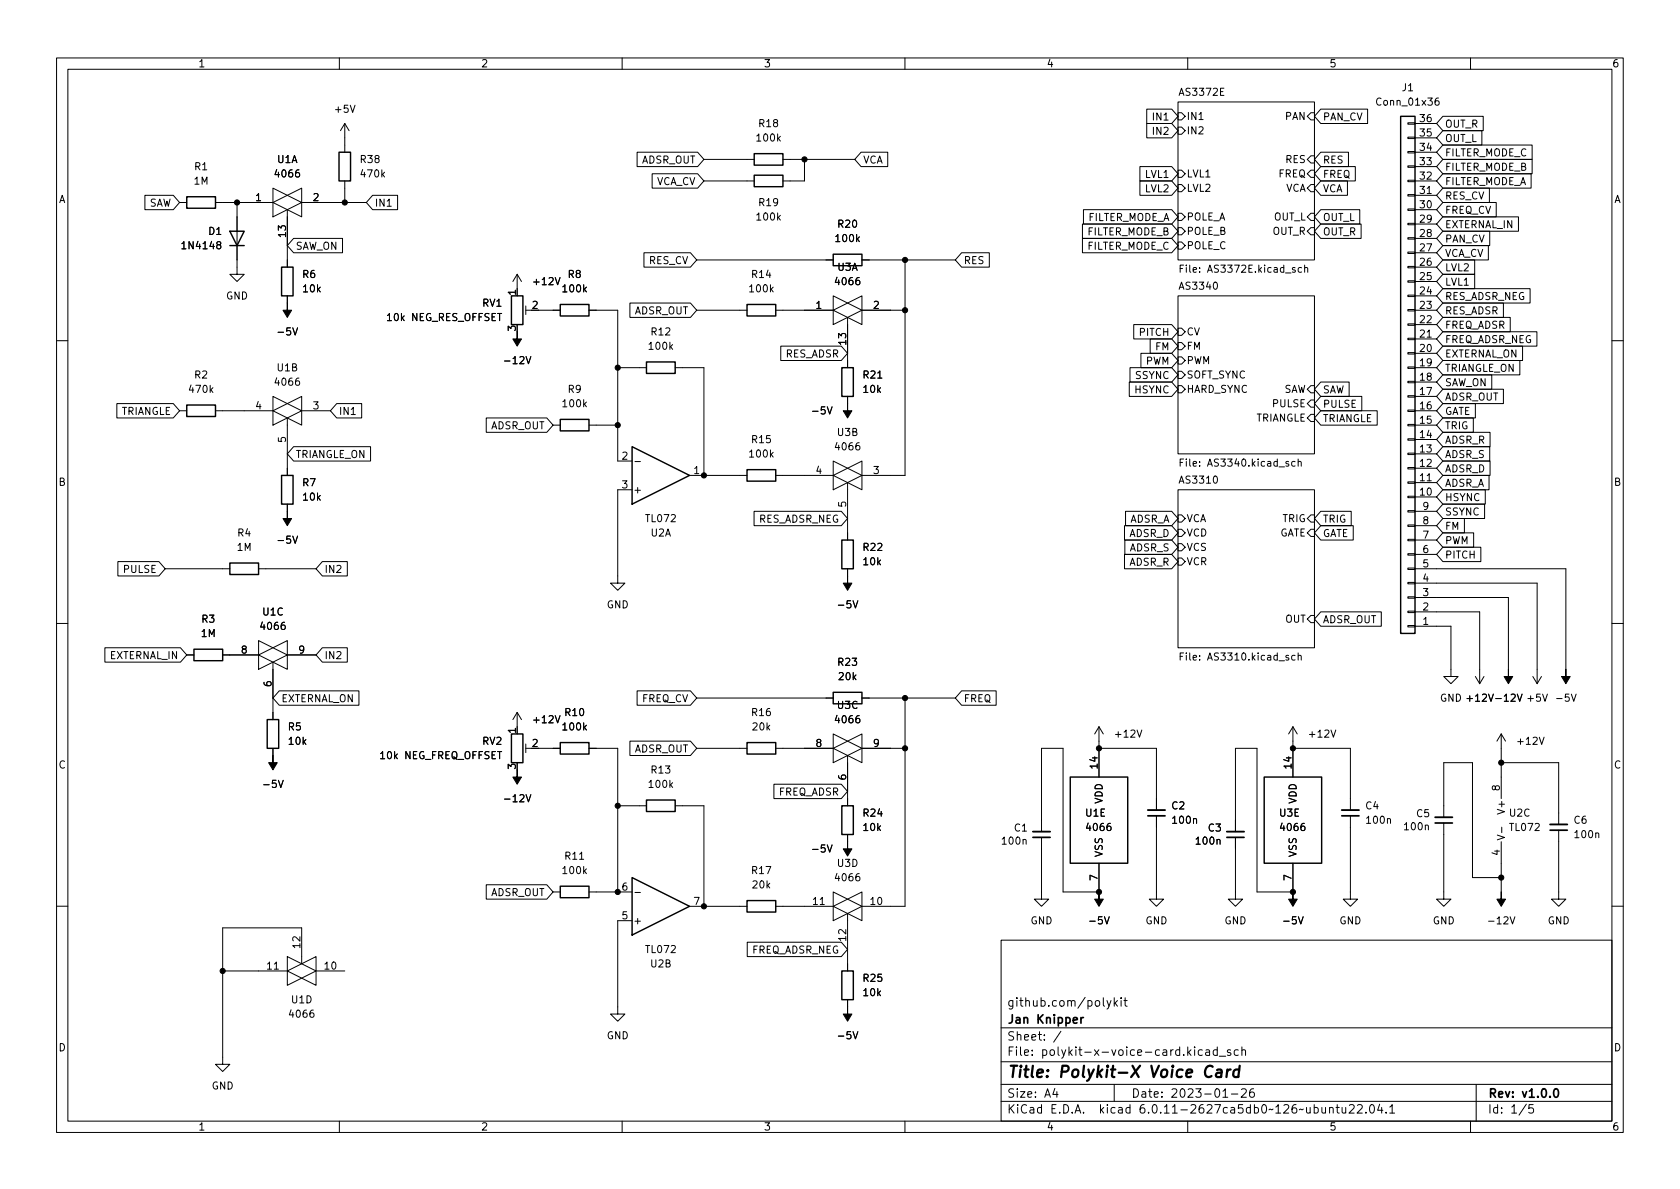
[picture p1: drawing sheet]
<svg xmlns="http://www.w3.org/2000/svg" width="297mm" height="210mm" viewBox="0 0 297 210" stroke-linecap="round" stroke-linejoin="round" font-family="sans-serif">
<g fill="none" stroke="#000" stroke-width=".18">
<path d="M10 10.2h277v190.1h-277zM12 12.2h273v186.1h-273zM60 10.2v2M61.9 18.6l.5 1.3 .4-1.3M110 10.2v2M160 10.2v2M202.8 19.3h4.4l1.1 1.3-1.1 1.2h-4.4zM208.3 18h24.1v28h-24.1zM208.3 19.9h.6l.6 .7-.6 .6h-.6zM210 10.2v2M216.4 15.6h-.6v1.3h.6M231.8 19.9h.6v1.3h-.6l-.7-.6z"/>
<path d="M233.5 19.3h8.3v2.5h-8.3l-1.1-1.2zM254.3 17.3l-.3 .1a.85 .85 0 0 0 0 1.2l.4-.1 .1-.4-.3-.3-.4 .1-.1 .2M260 10.2v2M25.6 34.5h5l1.1 1.3-1.1 1.3h-5zM31.7 35.8h1.3M38.1 35.8h10.2M41.9 35.8v12.7h1.3l-1.3 1.3-1.3-1.3h1.3M48.3 35.8l5-2.5v5zM48.3 33.3l5 2.5-5 2.5zM50.8 37.1v10.1M52.9 30l-.4 .1a.85 .85 0 0 0 0 1.2l.4-.1 .1-.4-.3-.3-.3 .1-.1 .2M53.3 35.8h11.5"/>
<path d="M61 21.8v5.1M61 32v3.8M61 21.8l-.8 1.3M61 21.8l.7 1.3M65.9 34.5h4.4v2.6h-4.4l-1.1-1.3zM67.6 30.8l.4 .5M68 30.5l-.5 .4M112.6 26.9h10.7l1.2 1.3-1.2 1.3h-10.7zM115.3 30.7h8l1.2 1.3-1.2 1.3h-8zM124.5 32h8.8M124.5 28.2h8.8M137.6 38.4l.4 .5"/>
<path d="M137.6 24.5l.4 .5M138 38.1l-.5 .5M138 24.1l-.5 .5M138.4 28.2h12.7M142.2 28.2v3.8h-3.8M152.2 26.9h4.8v2.6h-4.8l-1.1-1.3zM191.4 39.6h15.8l1.1 1.3-1.1 1.3h-15.8zM191.6 37.1h15.6l1.1 1.2-1.1 1.3h-15.6zM201.5 29.5h5.7l1.1 1.2-1.1 1.3h-5.7zM201.5 32h5.7l1.1 1.3-1.1 1.2h-5.7zM202.8 21.8h4.4l1.1 1.3-1.1 1.3h-4.4zM208.3 22.5h.6l.6 .6-.6 .6h-.6z"/>
<path d="M208.3 30.1h.6l.6 .6-.6 .7h-.6zM208.3 32.6h.6l.6 .7-.6 .6h-.6zM208.3 37.7h.6l.6 .6-.6 .7h-.6zM231.8 32.6h.6v1.3h-.6l-.7-.6zM231.8 27.6h.6v1.2h-.6l-.7-.6zM231.8 30.1h.6v1.3h-.6l-.7-.7zM231.8 37.7h.6v1.3h-.6l-.7-.7zM233.5 26.9h4.9v2.6h-4.9l-1.1-1.3zM233.5 39.6h7.2v2.6h-7.2l-1.1-1.3zM233.5 32h4.7v2.5h-4.7l-1.1-1.2zM233.5 37.1h6.9v2.5h-6.9l-1.1-1.3zM233.5 29.5h6.1v2.5h-6.1l-1.1-1.3z"/>
<path d="M248.9 21.7h1.3v.3h-1.3zM248.9 24.3h1.3v.2h-1.3zM248.9 26.8h1.3v.2h-1.3zM248.9 29.3h1.3v.3h-1.3zM248.9 31.9h1.3v.2h-1.3zM248.9 34.4h1.3v.3h-1.3zM248.9 37h1.3v.2h-1.3zM248.9 39.5h1.3v.2h-1.3zM250.2 39.6h3.8M250.2 37.1h3.8M250.2 34.5h3.8M250.2 32h3.8"/>
<path d="M250.2 29.5h3.8M250.2 26.9h3.8M250.2 24.4h3.8M250.2 21.8h3.8M252.3 34.2h.8M255.1 38.3h13.4v2.6h-13.4l-1.1-1.3zM255.1 28.2h15.8v2.5h-15.8l-1.1-1.2zM255.1 35.8h9.4v2.5h-9.4l-1.1-1.2zM255.1 25.6h15.8v2.6h-15.8l-1.1-1.3zM255.1 30.7h15.6v2.6h-15.6l-1.1-1.3zM255.1 33.3h8.2v2.5h-8.2l-1.1-1.3zM255.1 23.1h6.9v2.5h-6.9l-1.1-1.2z"/>
<path d="M255.1 20.6h7.1v2.5h-7.1l-1.1-1.3zM38.6 43.3l-.3-.3 .1-.1 .2-.2 .3 .1 .1 .2v.2l-.6 .1-.1 .2 .1 .4 .2 .1h.2l.2-.2v-.3l-.2-.2M50.8 52.3v1.3M51.8 58l.4 1.2 .4-1.2M51.9 42.2h8.7v2.5h-8.7l-1.1-1.3zM91.4 48.5v3.8M91.4 48.5l-.7 1.3M91.4 48.5l.8 1.3M93 54.1v1.5M93 54.9h1M95.2 54.9h3.9M98.2 49.1l.4 1.3 .4-1.3"/>
<path d="M103.3 51.1l.4 .5M103.7 50.8l-.5 .5M104.1 54.9h5.1v26.6h2.6M111.4 53.6h10.7l1.1 1.3-1.1 1.2h-10.7zM113.9 44.7h8.2l1.1 1.3-1.1 1.2h-8.2zM123.2 54.9h8.9M123.2 46h24.1M136.3 51.1l.4 .5M136.7 50.8l-.5 .5M137.2 54.9h10.1M147.3 54.9l5.1-2.6v5.1zM147.3 52.3l5.1 2.6-5.1 2.5z"/>
<path d="M149.9 56.1v8.9M151.6 42.2l.3 .5M151.9 49.1h-.3a.85 .85 0 0 0 0 1.3l.4-.2v-.4l-.2-.2h-.4l-.1 .2M151.9 41.9l-.4 .5M152.4 54.9h7.6M152.4 46h16.5M160 46v38.1h-7.6M170 44.7h4.9v2.5h-4.9l-1.1-1.2zM191.4 42.2h15.8l1.1 1.2-1.1 1.3h-15.8zM200.5 57.4h6.7l1.1 1.3-1.1 1.2h-6.7zM203.4 59.9h3.8l1.1 1.3-1.1 1.3h-3.8zM208.3 52.3h24.1v28h-24.1z"/>
<path d="M208.3 40.3h.6l.6 .6-.6 .6h-.6zM208.3 42.8h.6l.6 .6-.6 .7h-.6zM208.3 58h.6l.6 .7-.6 .6h-.6zM212.1 48v.1M212.1 47.4v.1M214.6 50l.2-.1a.68 .68 0 0 1 .5 .6 .68 .68 0 0 1-.5 .7l-.2-.2-.1-.3zM230.1 47.4l-.3-.1-.3 .2 .1 .6h.5M230.7 47.4l.2-.1 .3 .1v.7M230.7 46.9v1.2M231.8 40.3h.6v1.2h-.6l-.7-.6zM248.9 42h1.3v.3h-1.3zM248.9 44.6h1.3v.2h-1.3z"/>
<path d="M248.9 47.1h1.3v.3h-1.3zM248.9 49.7h1.3v.2h-1.3zM248.9 52.2h1.3v.2h-1.3zM248.9 54.7h1.3v.3h-1.3zM248.9 57.3h1.3v.2h-1.3zM248.9 59.8h1.3v.3h-1.3zM250.2 59.9h3.8M250.2 57.4h3.8M250.2 54.9h3.8M250.2 52.3h3.8M250.2 49.8h3.8M250.2 47.2h3.8"/>
<path d="M250.2 44.7h3.8M250.2 42.2h3.8M252.3 59.6h.8M255.1 58.7h16.6v2.5h-16.6l-1.1-1.3zM255.1 56.1h11.9v2.6h-11.9l-1.1-1.3zM255.1 51h15.4v2.6h-15.4l-1.1-1.3zM255.1 53.6h10.7v2.5h-10.7l-1.1-1.2zM255.1 46h5.6v2.5h-5.6l-1.1-1.3zM255.1 40.9h8.3v2.5h-8.3l-1.1-1.2zM255.1 43.4h8.1v2.6h-8.1l-1.1-1.3zM255.1 48.5h5.6v2.5h-5.6l-1.1-1.2zM10 60.2h2"/>
<path d="M20.7 71.4h9.9l1.1 1.2-1.1 1.3h-9.9zM31.7 72.6h1.3M37.3 68.9l.3 .5M37.6 68.6l-.4 .4M38.1 72.6h10.2M48.3 72.6l5-2.5v5.1zM48.3 70.1l5 2.5-5 2.6zM50.8 73.9v10.2M51.9 79h13.6v2.5h-13.6l-1.1-1.2zM52.9 66.9h-.4a.85 .85 0 0 0 0 1.2l.4-.1 .1-.4-.3-.3-.3 .1-.1 .2M53.3 72.6h5.1M59.5 71.4h4.4v2.5h-4.4l-1.1-1.3z"/>
<path d="M86 73.9h10.7l1.1 1.3-1.1 1.2h-10.7zM93 63.1l.4 1.2 .5-1.2M97.8 75.2h1.3M103.3 71.5l.4 .4M103.7 71.1l-.5 .5M104.1 75.2h5.1M109.2 65h5.1M118.6 61.3l.3 .5M118.9 60.9l-.5 .5M119.4 65h5.1v19.1M136.7 80l-.5 .5M138 61.2h10.7l1.2 1.3-1.2 1.2h-10.7z"/>
<path d="M146.3 71.9l.4 1.3 .4-1.3M149.9 70.1v1.3M151.9 78.3l-.3 .1a.85 .85 0 0 0 0 1.2l.4-.2v-.4l-.2-.2h-.4l-.1 .2M155.2 66.9h.7M199.7 67.6h7.5l1.1 1.2-1.1 1.3h-7.5zM199.8 65h7.4l1.1 1.3-1.1 1.3h-7.4zM201.7 62.5h5.5l1.1 1.2-1.1 1.3h-5.5zM208.3 68.2h.6l.6 .6-.6 .7h-.6zM208.3 60.6h.6l.6 .6-.6 .6h-.6zM208.3 63.1h.6l.6 .6-.6 .7h-.6zM208.3 65.7h.6l.6 .6-.6 .6h-.6zM231.8 68.2h.6v1.3h-.6l-.7-.7z"/>
<path d="M231.8 70.7h.6v1.3h-.6l-.7-.6zM231.8 73.3h.6v1.2h-.6l-.7-.6zM233.5 70.1h7.3v2.5h-7.3l-1.1-1.2zM233.5 67.6h5v2.5h-5l-1.1-1.3zM233.5 72.6h10v2.6h-10l-1.1-1.3zM248.9 62.4h1.3v.2h-1.3zM248.9 64.9h1.3v.2h-1.3zM248.9 67.4h1.3v.3h-1.3zM248.9 70h1.3v.2h-1.3zM248.9 72.5h1.3v.3h-1.3zM248.9 75.1h1.3v.2h-1.3zM248.9 77.6h1.3v.2h-1.3z"/>
<path d="M250.2 77.7h3.8M250.2 75.2h3.8M250.2 72.6h3.8M250.2 70.1h3.8M250.2 67.6h3.8M250.2 65h3.8M250.2 62.5h3.8M255.1 71.4h5.8v2.5h-5.8l-1.1-1.3zM255.1 73.9h5.4v2.5h-5.4l-1.1-1.2zM255.1 68.8h10.7v2.6h-10.7l-1.1-1.3zM255.1 66.3h8.7v2.5h-8.7l-1.1-1.2zM255.1 61.2h14.1v2.5h-14.1l-1.1-1.2z"/>
<path d="M255.1 63.7h13.6v2.6h-13.6l-1.1-1.3zM255.1 76.4h8.4v2.6h-8.4l-1.1-1.3zM255.1 79h8.3v2.5h-8.3l-1.1-1.2zM285 60.2h2M20.8 99.3h7.3l1.1 1.3-1.1 1.2h-7.3zM50.8 89.1v1.3M51.8 94.8l.4 1.3 .4-1.3M57 99.3h4.4v2.5h-4.4l-1.1-1.2zM111.8 86.6h-2.6v16.5h1.3l-1.3 1.3-1.3-1.3h1.3M112.3 81.6h.9M121.9 84.1h10.2M133.3 90.4h15.4l1.2 1.3-1.2 1.3h-15.4z"/>
<path d="M136.3 80.3l.4 .5M137.2 84.1h10.1M147.3 84.1l5.1-2.6v5.1zM147.3 81.5l5.1 2.6-5.1 2.5zM149.9 85.3v10.2M198.8 98h8.4l1.1 1.3-1.1 1.3h-8.4zM198.8 93h8.4l1.1 1.2-1.1 1.3h-8.4zM198.9 95.5h8.3l1.1 1.3-1.1 1.2h-8.3zM199 90.4h8.2l1.1 1.3-1.1 1.3h-8.2zM208.3 86.6h24.1v27.9h-24.1zM208.3 91.1h.6l.6 .6-.6 .6h-.6zM208.3 96.1h.6l.6 .7-.6 .6h-.6z"/>
<path d="M208.3 98.7h.6l.6 .6-.6 .6h-.6zM208.3 93.6h.6l.6 .6-.6 .7h-.6zM212.1 82.3v.1M212.1 81.7v.1M214.6 84.3l.2-.1a.68 .68 0 0 1 .5 .6 .68 .68 0 0 1-.5 .6l-.2-.1-.1-.3zM229 81.7l-.4-.1-.2 .2 .1 .6h.5M229.5 81.7l.2-.1 .3 .1 .1 .7M229.5 81.2v1.2M231.8 91.1h.6v1.2h-.6l-.7-.6zM231.8 93.6h.6v1.3h-.6l-.7-.7zM233.5 93h5.8v2.5h-5.8l-1.1-1.3zM233.5 90.4h5.4v2.6h-5.4l-1.1-1.3z"/>
<path d="M248.9 80.1h1.3v.3h-1.3zM248.9 82.7h1.3v.2h-1.3zM248.9 85.2h1.3v.3h-1.3zM248.9 87.8h1.3v.2h-1.3zM248.9 90.3h1.3v.2h-1.3zM248.9 92.8h1.3v.3h-1.3zM248.9 95.4h1.3v.2h-1.3zM248.9 97.9h1.3v.3h-1.3zM250.2 87.9h3.8M250.2 85.3h3.8M250.2 82.8h3.8M250.2 80.3h3.8"/>
<path d="M250.2 98h3.8M250.2 95.5h3.8M250.2 93h3.8M250.2 90.4h3.8M252.3 85h.8M255.1 84.1h8.2v2.5h-8.2l-1.1-1.3zM255.1 89.1h7.4v2.6h-7.4l-1.1-1.3zM255.1 94.2h5.5v2.6h-5.5l-1.1-1.3zM255.1 86.6h7.5v2.5h-7.5l-1.1-1.2zM255.1 96.8h6.7v2.5h-6.7l-1.1-1.3zM255.1 91.7h3.8v2.5h-3.8l-1.1-1.2zM255.1 81.5h8.4v2.6h-8.4l-1.1-1.3z"/>
<path d="M10 110.2h2M18.5 114.5h13.4l1.1 1.3-1.1 1.3h-13.4zM29.2 100.6h11.4M33 115.8h1.3M39.4 115.8h6.3M45.7 115.8l5.1-2.5v5.1zM45.7 113.3l5.1 2.5-5.1 2.6zM45.7 100.6h10.2M48.3 117.1v10.1M50.3 110l-.3 .1a.85 .85 0 0 0 0 1.2l.4-.1v-.4l-.2-.3-.4 .1-.1 .2M50.8 115.8h5.1M57 114.5h4.4v2.6h-4.4l-1.1-1.3z"/>
<path d="M149.9 100.6v1.2M150.8 106.2l.5 1.3 .4-1.3M212.1 116.6v.1M212.1 115.9v.2M229 115.9h-.4l-.2 .2 .1 .6h.5M229.5 116l.2-.1h.3l.1 .8M229.5 115.5v1.2M231.8 108.8h.6v1.3h-.6l-.7-.6zM233.5 108.2h10.7v2.5h-10.7l-1.1-1.2zM248.9 100.5h1.3v.2h-1.3zM248.9 103h1.3v.2h-1.3zM248.9 105.5h1.3v.3h-1.3z"/>
<path d="M248.9 108.1h1.3v.2h-1.3zM248.9 110.6h1.3v.3h-1.3zM250.2 110.7h6.3v8.9h1.3l-1.3 1.3-1.2-1.3h1.2M250.2 108.2h11.4v12.7M250.2 105.7h16.5v12.7M250.2 103.1h21.6v17.8M250.2 100.6h26.7v17.8M260.9 119.6l.7 1.3M262.4 119.6l-.8 1.3M271 119.6l.8 1.3M272.5 119.6l-.7 1.3M285 110.2h2"/>
<path d="M48.3 132.3v1.3M49.2 138l.5 1.3 .4-1.3M49.4 122.2h14.1v2.5h-14.1l-1.1-1.3zM91.4 126v3.8M91.4 126l-.7 1.2M91.4 126l.8 1.2M93 132.3h1M93 131.6v1.5M95.2 132.3h3.9M98.2 126.6l.4 1.2 .4-1.2M103.3 128.6l.4 .5M103.7 128.2l-.5 .5"/>
<path d="M104.1 132.3h5.1v25.4M111.4 131.1h10.7l1.1 1.2-1.1 1.3h-10.7zM112.6 122.2h9.5l1.1 1.2-1.1 1.3h-9.5zM118.6 138.8l.3 .5M118.9 138.4l-.5 .5M123.2 132.3h8.9M123.2 123.4h24.1M136.8 138.7h11.9l1.2 1.2-1.2 1.3h-11.9zM137.2 132.3h10.1M147.3 132.3l5.1-2.5v5.1zM147.3 129.8l5.1 2.5-5.1 2.6zM149.9 133.6v8.9"/>
<path d="M151.9 126.6h-.3a.85 .85 0 0 0 0 1.2l.4-.1v-.4l-.2-.3-.4 .1-.1 .2M152.4 132.3h7.6M152.4 123.4h16.5M160 123.4v36.9h-7.6M170 122.2h6.1v2.5h-6.1l-1.1-1.3zM194.3 132.3h10.2v11M194.3 128.5v8.9M194.3 128.5l-.8 1.3M194.3 128.5l.8 1.3M201 129.1l.5 1.3 .4-1.3M228.6 132.3h10.2v11M228.6 128.5l-.8 1.3"/>
<path d="M228.6 128.5v8.9M228.6 128.5l.8 1.3M235.3 129.1l.5 1.3 .4-1.3M255.6 122.8a.59 .59 0 0 0-.8 .6 .59 .59 0 0 0 .8 .6v-.5h-.2M256.9 122.7v1.3l-.7-1.3v1.3M257.5 122.7a.64 .64 0 0 1 .7 .7 .64 .64 0 0 1-.7 .6zM265.4 134.9h10.2v10.9M265.4 129.8v11.4M265.4 129.8l-.7 1.3M265.4 129.8l.8 1.3M268.3 122.7l.4 1.3 .4-1.3M272.2 130.4l.4 1.2 .4-1.2"/>
<path d="M272.7 122.7l.5 1.3 .4-1.3M277.8 122.7l.5 1.3 .4-1.3M86 156.5h10.7l1.1 1.2-1.1 1.3h-10.7zM93 140.5l.4 1.3 .5-1.3M97.8 157.7h1.3M102.5 152h.7M103.3 154l.4 .5M103.7 153.6l-.5 .5M104.1 157.7h7.7M109.2 142.5h5.1M112.3 157.8h.9M119.4 142.5h5.1v17.8"/>
<path d="M145 160h.7M146.3 149.4l.4 1.3 .4-1.3M147.3 157.7l5.1 2.6-5.1 2.5zM149.9 147.6v1.2M151.9 154.5l-.3 .1a.85 .85 0 0 0 0 1.2l.4-.2v-.4l-.2-.2h-.4l-.1 .2M180.9 148.6l.2-.2 .3 .1v.8M184.1 148.1v10.9h1.3l-1.3 1.3-1.2-1.3h1.2M184.1 147.1v-14.8h3.9v25.4h6.3v-5.1M196.3 145.6l-.3 .1a.85 .85 0 0 0 0 1.2l.4-.1v-.5l-.2-.2h-.4l-.1 .2M204.5 144.3v14.7h1.2l-1.2 1.3-1.3-1.3h1.3M211 144.9l.2-.2 .3 .1 .1 .8M215.2 148.6l.2-.2 .3 .1v.8"/>
<path d="M218.4 148.1v10.9h1.3l-1.3 1.3-1.2-1.3h1.2M218.4 147.1v-14.8h3.8v25.4h6.4v-5.1M230.6 145.6l-.3 .1a.85 .85 0 0 0 0 1.2l.4-.1v-.5l-.2-.2h-.4l-.1 .2M238.8 144.3v14.7h1.2l-1.2 1.3-1.3-1.3h1.3M245.3 144.9l.2-.2 .3 .1 .1 .8M252 146l.2-.1 .3 .1 .1 .7M255.3 145.5v13.5h1.2l-1.2 1.3-1.3-1.3h1.3M255.3 144.5v-9.6h5v20.3h5.1M264.7 147.7l1.3 .4-1.3 .4M265.4 148.8v8.9M265.5 146.3v.9M275.6 146.8v12.2h1.3l-1.3 1.3-1.3-1.3h1.3"/>
<path d="M282.1 147.4l.2-.1 .3 .1 .1 .7M10 160.2h2M39.4 171.7h11.4M48.5 171.4h.7M50.8 171.7l5.1-2.5v5zM50.8 169.2l5.1 2.5-5.1 2.5zM53.3 170.4v-6.3h-13.9v24.1h1.2l-1.2 1.3-1.3-1.3h1.3M55.4 178.6l-.4 .1a.85 .85 0 0 0 0 1.2l.5-.1v-.5l-.2-.2-.4 .1-.1 .1M55.9 171.7h5.1M111.8 162.8h-2.6v16.5h1.3l-1.3 1.3-1.3-1.3h1.3M121.9 160.3h10.2M132.1 166.6h16.6l1.2 1.3-1.2 1.3h-16.6z"/>
<path d="M137.2 160.3h10.1M147.3 160.3l5.1-2.6v5.1zM149.9 161.5v10.2M149.9 176.8v1.2M177 166.3h108v32h-108zM195.3 162.1l.4 1.3 .4-1.3M195.7 176.9l.4 1M196.4 176.9l-.5 1.4-.2 .1M197 176.4v1.5M197.1 177.4l.5 .5M197.6 176.9l-.6 .6M198.2 176.4v.2"/>
<path d="M198.2 176.9v1M198.7 176.9h.6M198.9 176.4v1.3l.4 .2M229.6 162.1l.4 1.3 .4-1.3M267 162.1l.4 1.3 .4-1.3M285 160.2h2M60 198.3v2M110 198.3v2M150.8 182.4l.5 1.3 .4-1.3M160 198.3v2M177 194.8h108M177 191.8h108"/>
<path d="M177 187.8h108M177 181.8h108M182.5 186.5v.1M182.5 185.7v.1M184.6 183.8v.1M184.6 183v.1M187.6 182.4l-1.3 1.9M197 191.8v3M210 198.3v2M213.2 185.7h.6l.1 .9M213.9 186l-.5 .1a.29 .29 0 0 0-.3 .2 .29 .29 0 0 0 .3 .3h.5M215.2 185.7l-.4-.1-.3 .3v.4l.1 .3h.6"/>
<path d="M215.2 185.1v1.5M215.6 186.8h1.1M217.6 185.7l-.4-.1-.2 .2 .1 .3 .5 .1v.4h-.6M217.7 193.5h1.2M218.9 185.7l-.4-.1-.3 .3v.4l.2 .3h.5M219.5 192.7l.6-.2 .2 .2 .1 .3-1 1h1M219.6 185.8l.2-.2 .3 .1 .1 .9M219.6 185.1v1.5M221.6 192.5a.59 .59 0 0 0-.7 .7v.5l.2 .3h.4l.2-.1 .1-.5-.2-.2-.4-.1-.3 .3M238.6 195.5l.5-.2 .3 .2v.3l-.9 1h.9M240 195.5l.6-.2 .2 .2 .1 .3-1 1h1M241.5 196.7v.1"/>
<path d="M242.4 195.4l.1-.1a.81 .81 0 0 1 .6 .7 .81 .81 0 0 1-.3 .8h-.2a.81 .81 0 0 1-.5-.6 .81 .81 0 0 1 .3-.8zM243.9 195.3l-.3 1h.9M244.3 195.8v1M245.1 196.7v.1M245.7 195.8l.4-.5v1.5M245.7 196.8h.9M260 198.3v2M261 191.8v6.5M271.1 195.3h-.7l-.1 .7 .2-.1 .5 .1 .2 .2-.1 .5-.2 .1-.6-.1"/>
</g>
<path d="M200.2 188.5l1.1 2M201.6 188.5l-1.6 2" fill="none" stroke="#000" stroke-width=".4"/>
<g fill="none" stroke="#000" stroke-width=".25">
<path d="M33 34.8h5.1v2h-5.1zM59.9 26.9h2.1v5.1h-2.1zM133.3 31h5.1v2h-5.1zM133.3 27.2h5.1v2h-5.1zM247.6 20.6h2.6v91.4h-2.6zM40.6 40.9h2.6l-1.3 2.5zM40.6 43.4h2.6M49.8 47.2h2v5.1h-2zM90.4 52.3h2.1v5.1h-2.1zM99.1 53.8h5v2.1h-5zM132.1 53.8h5.1v2.1h-5.1zM147.3 45h5.1v2h-5.1z"/>
<path d="M33 71.6h5.1v2.1h-5.1zM99.1 74.2h5v2h-5zM111.8 79l10.1 5.1-10.1 5zM114.3 64h5.1v2h-5.1zM148.8 65h2.1v5.1h-2.1zM40.6 99.6h5.1v2h-5.1zM49.8 84.1h2v5h-2zM132.1 83.1h5.1v2h-5.1zM148.8 95.5h2.1v5.1h-2.1zM34.3 114.8h5.1v2h-5.1zM47.2 127.2h2.1v5.1h-2.1zM90.4 129.8h2.1v5.1h-2.1z"/>
<path d="M99.1 131.3h5v2h-5zM132.1 131.3h5.1v2h-5.1zM147.3 122.4h5.1v2.1h-5.1zM189.2 137.4h10.2v15.2h-10.2zM223.5 137.4h10.2v15.2h-10.2zM99.1 156.7h5v2h-5zM111.8 155.2l10.1 5.1-10.1 5zM114.3 141.5h5.1v2h-5.1zM132.1 159.3h5.1v2h-5.1zM148.8 142.5h2.1v5.1h-2.1zM148.8 171.7h2.1v5.1h-2.1z"/>
</g>
<g fill="#000" stroke="#000" stroke-width=".18">
<path d="M50.8 53.6v1.3h.8l-.8 1.2-.8-1.2h.8zM91.4 58.7v1.2h.8l-.8 1.3-.7-1.3h.7zM149.9 71.4v1.2h.7l-.7 1.3-.8-1.3h.8zM50.8 90.4v1.3h.8l-.8 1.3-.8-1.3h.8zM149.9 101.8v1.3h.7l-.7 1.3-.8-1.3h.8zM266.7 118.4v1.2h.8l-.8 1.3-.8-1.3h.8zM276.9 118.4v1.2h.7l-.7 1.3-.8-1.3h.8zM48.3 133.6v1.3h.7l-.7 1.2-.8-1.2h.8zM91.4 136.1v1.3h.8l-.8 1.3-.7-1.3h.7zM149.9 148.8v1.3h.7l-.7 1.3-.8-1.3h.8zM194.3 157.7v1.3h.8l-.8 1.3-.8-1.3h.8zM228.6 157.7v1.3h.8l-.8 1.3-.8-1.3h.8z"/>
<path d="M265.4 157.7v1.3h.8l-.8 1.3-.7-1.3h.7zM149.9 178v1.3h.7l-.7 1.3-.8-1.3h.8z"/>
<circle cx="41.9" cy="35.8" r=".46"/>
<circle cx="61" cy="35.8" r=".46"/>
<circle cx="142.2" cy="28.2" r=".46"/>
<circle cx="160" cy="46" r=".46"/>
<circle cx="160" cy="54.9" r=".46"/>
<circle cx="109.2" cy="75.2" r=".46"/>
<circle cx="109.2" cy="65" r=".46"/>
<circle cx="124.5" cy="84.1" r=".46"/>
<circle cx="160" cy="123.4" r=".46"/>
<circle cx="160" cy="132.3" r=".46"/>
<circle cx="194.3" cy="132.3" r=".46"/>
<circle cx="228.6" cy="132.3" r=".46"/>
<circle cx="265.4" cy="134.9" r=".46"/>
<circle cx="109.2" cy="142.5" r=".46"/>
<circle cx="109.2" cy="157.7" r=".46"/>
<circle cx="194.3" cy="157.7" r=".46"/>
<circle cx="228.6" cy="157.7" r=".46"/>
<circle cx="265.4" cy="155.2" r=".46"/>
<circle cx="39.4" cy="171.7" r=".46"/>
<circle cx="124.5" cy="160.3" r=".46"/>
</g>
<path d="M182.6 147.1h3.1M202.9 143.3h3.1M216.9 147.1h3.1M237.2 143.3h3.1M253.7 144.5h3.1M274.1 145.8h3" fill="none" stroke="#000" stroke-width=".33"/>
<path d="M182.6 148.1h3.1M202.9 144.3h3.1M216.9 148.1h3.1M237.2 144.3h3.1M253.7 145.5h3.1M274.1 146.8h3" fill="none" stroke="#000" stroke-width=".3"/>
<g font-size="2.8">
<text x="178" y="191.2">Title:</text>
<text x="187.3" y="191.2">Polykit-X</text>
<text x="203.7" y="191.2">Voice</text>
<text x="213.5" y="191.2">Card</text>
</g>
<g font-size="2.1">
<text x="178" y="178.5">github.com/polykit</text>
<text x="178" y="184.5">Sheet:</text>
<text x="178" y="181.5">Jan</text>
<text x="183.3" y="181.5">Knipper</text>
<text x="178" y="187.2">File:</text>
<text x="184.4" y="187.2">polykit-x-voice-card.kicad_sch</text>
<text x="178" y="197.4">KiCad</text>
<text x="178" y="194.6">Size:</text>
<text x="184.7" y="194.6">A4</text>
<text x="185.7" y="197.4">E.D.A.</text>
<text x="194.6" y="197.4">kicad</text>
<text x="200" y="194.6">Date:</text>
<text x="201.8" y="197.4">6.0.11-2627ca5db0~126~ubuntu22.04.1</text>
<text x="207" y="194.6">2023-01-26</text>
<text x="263" y="194.6">Rev:</text>
<text x="263" y="197.4">Id:</text>
<text x="267.1" y="197.4">1/5</text>
<text x="269.1" y="194.6">v1.0.0</text>
</g>
<g font-size="1.8">
<text x="35" y="12.3">1</text>
<text x="85" y="12.3">2</text>
<text x="135" y="12.3">3</text>
<text x="185" y="12.3">4</text>
<text x="208.3" y="17.3">AS3372E</text>
<text x="235" y="12.3">5</text>
<text x="247.8" y="16.5">J1</text>
<text x="285" y="12.3">6</text>
<text x="58.9" y="20.3">+5V</text>
<text x="134" y="22.9">R18</text>
<text x="203.6" y="21.7">IN1</text>
<text x="209.7" y="21.6">IN1</text>
<text x="227.1" y="21.6">PAN</text>
<text x="233.8" y="21.7">PAN_CV</text>
<text x="243.1" y="19.1">Conn_01x36</text>
<text x="250.8" y="21.6">36</text>
<text x="255.4" y="23">OUT_R</text>
<text x="48.9" y="29.2">U1A</text>
<text x="63.5" y="29.2">R38</text>
<text x="113.4" y="29.3">ADSR_OUT</text>
<text x="133.5" y="25.4">100k</text>
<text x="152.6" y="29.3">VCA</text>
<text x="203.6" y="24.2">IN2</text>
<text x="209.7" y="24.1">IN2</text>
<text x="227.2" y="29.2">RES</text>
<text x="233.8" y="29.3">RES</text>
<text x="250.8" y="29.2">33</text>
<text x="250.8" y="26.7">34</text>
<text x="250.8" y="24.1">35</text>
<text x="255.4" y="28">FILTER_MODE_C</text>
<text x="255.4" y="25.5">OUT_L</text>
<text x="34.2" y="33">1M</text>
<text x="34.2" y="30.5">R1</text>
<text x="45" y="35.6">1</text>
<text x="48.3" y="31.8">4066</text>
<text x="55.2" y="35.6">2</text>
<text x="63.5" y="31.8">470k</text>
<text x="116.1" y="33.1">VCA_CV</text>
<text x="202.3" y="31.8">LVL1</text>
<text x="202.3" y="34.4">LVL2</text>
<text x="209.7" y="31.8">LVL1</text>
<text x="209.7" y="34.3">LVL2</text>
<text x="226" y="31.8">FREQ</text>
<text x="227.4" y="34.3">VCA</text>
<text x="233.8" y="34.4">VCA</text>
<text x="233.8" y="31.8">FREQ</text>
<text x="250.8" y="34.3">31</text>
<text x="250.8" y="31.7">32</text>
<text x="255.4" y="30.6">FILTER_MODE_B</text>
<text x="255.4" y="33.1">FILTER_MODE_A</text>
<text x="255.4" y="35.7">RES_CV</text>
<text x="10.4" y="36.3">A</text>
<text x="26.4" y="36.9">SAW</text>
<text x="36.7" y="41.9">D1</text>
<text x="66.2" y="36.9">IN1</text>
<text x="133.5" y="39.4">100k</text>
<text x="134" y="36.8">R19</text>
<text x="147.9" y="40.6">R20</text>
<text x="192.4" y="39.5">FILTER_MODE_A</text>
<text x="209.7" y="39.4">POLE_A</text>
<text x="209.7" y="41.9">POLE_B</text>
<text x="224.9" y="41.9">OUT_R</text>
<text x="225.2" y="39.4">OUT_L</text>
<text x="233.8" y="39.5">OUT_L</text>
<text x="250.8" y="41.9">28</text>
<text x="250.8" y="39.4">29</text>
<text x="250.8" y="36.8">30</text>
<text x="255.4" y="40.7">EXTERNAL_IN</text>
<text x="255.4" y="38.2">FREQ_CV</text>
<text x="285.4" y="36.3">A</text>
<text x="31.8" y="44.5">1N4148</text>
<text x="50.5" y="42.2" transform="rotate(-90 50.5 42.2)">13</text>
<text x="52.2" y="44.5">SAW_ON</text>
<text x="114.7" y="47.1">RES_CV</text>
<text x="147.5" y="43.2">100k</text>
<text x="170.3" y="47.1">RES</text>
<text x="192.2" y="42">FILTER_MODE_B</text>
<text x="192.2" y="44.5">FILTER_MODE_C</text>
<text x="209.7" y="44.5">POLE_C</text>
<text x="233.8" y="42">OUT_R</text>
<text x="250.8" y="47">26</text>
<text x="250.8" y="44.4">27</text>
<text x="255.4" y="43.3">PAN_CV</text>
<text x="255.4" y="45.8">VCA_CV</text>
<text x="39.9" y="53.3">GND</text>
<text x="53.3" y="49.5">R6</text>
<text x="53.3" y="52.1">10k</text>
<text x="91.2" y="52.4" transform="rotate(-90 91.2 52.4)">1</text>
<text x="94" y="50.8">+12V</text>
<text x="99.2" y="52.1">100k</text>
<text x="100.3" y="49.5">R8</text>
<text x="132.2" y="52.1">100k</text>
<text x="132.7" y="49.5">R14</text>
<text x="147.4" y="50.8">4066</text>
<text x="148" y="48.3">U3A</text>
<text x="208.3" y="48.6">File:</text>
<text x="208.3" y="51.6">AS3340</text>
<text x="213.5" y="48.6">AS3372E.kicad_sch</text>
<text x="250.8" y="52.1">24</text>
<text x="250.8" y="49.5">25</text>
<text x="255.4" y="53.4">RES_ADSR_NEG</text>
<text x="255.4" y="48.4">LVL2</text>
<text x="255.4" y="50.9">LVL1</text>
<text x="48.8" y="59.7">-5V</text>
<text x="68.2" y="57.2">10k</text>
<text x="72.7" y="57.2">NEG_RES_OFFSET</text>
<text x="85.2" y="54.6">RV1</text>
<text x="91.2" y="58.7" transform="rotate(-90 91.2 58.7)">3</text>
<text x="93.9" y="54.6">2</text>
<text x="112.2" y="56">ADSR_OUT</text>
<text x="114.9" y="59.7">R12</text>
<text x="144.1" y="54.6">1</text>
<text x="154.3" y="54.6">2</text>
<text x="201.3" y="59.8">PITCH</text>
<text x="209.7" y="59.7">CV</text>
<text x="250.8" y="59.7">21</text>
<text x="250.8" y="57.1">22</text>
<text x="250.8" y="54.6">23</text>
<text x="255.4" y="58.5">FREQ_ADSR</text>
<text x="255.4" y="56">RES_ADSR</text>
<text x="88.8" y="64.8">-12V</text>
<text x="114.4" y="62.2">100k</text>
<text x="138.8" y="63.6">RES_ADSR</text>
<text x="149.6" y="61.2" transform="rotate(-90 149.6 61.2)">13</text>
<text x="202.5" y="64.9">PWM</text>
<text x="204.2" y="62.3">FM</text>
<text x="209.7" y="62.2">FM</text>
<text x="209.7" y="64.8">PWM</text>
<text x="250.8" y="64.8">19</text>
<text x="250.8" y="62.2">20</text>
<text x="255.4" y="61.1">FREQ_ADSR_NEG</text>
<text x="255.4" y="63.6">EXTERNAL_ON</text>
<text x="33.2" y="69.9">470k</text>
<text x="34.2" y="67.3">R2</text>
<text x="48.3" y="68.6">4066</text>
<text x="48.8" y="66">U1B</text>
<text x="100.3" y="69.9">R9</text>
<text x="152.4" y="67.3">R21</text>
<text x="152.4" y="69.9">10k</text>
<text x="200.5" y="69.9">HSYNC</text>
<text x="200.6" y="67.4">SSYNC</text>
<text x="209.7" y="69.9">HARD_SYNC</text>
<text x="209.7" y="67.3">SOFT_SYNC</text>
<text x="227" y="69.9">SAW</text>
<text x="233.8" y="69.9">SAW</text>
<text x="250.8" y="69.8">17</text>
<text x="250.8" y="67.3">18</text>
<text x="255.4" y="71.2">ADSR_OUT</text>
<text x="255.4" y="68.7">SAW_ON</text>
<text x="255.4" y="66.1">TRIANGLE_ON</text>
<text x="21.5" y="73.8">TRIANGLE</text>
<text x="45" y="72.4">4</text>
<text x="55.2" y="72.4">3</text>
<text x="59.8" y="73.8">IN1</text>
<text x="86.8" y="76.3">ADSR_OUT</text>
<text x="99.2" y="72.4">100k</text>
<text x="143.3" y="73.7">-5V</text>
<text x="147.9" y="77.5">U3B</text>
<text x="222.1" y="74.9">TRIANGLE</text>
<text x="224.8" y="72.4">PULSE</text>
<text x="233.8" y="72.5">PULSE</text>
<text x="233.8" y="75">TRIANGLE</text>
<text x="250.8" y="77.5">14</text>
<text x="250.8" y="74.9">15</text>
<text x="250.8" y="72.4">16</text>
<text x="255.4" y="73.8">GATE</text>
<text x="255.4" y="76.3">TRIG</text>
<text x="50.5" y="78.4" transform="rotate(-90 50.5 78.4)">5</text>
<text x="52.2" y="81.4">TRIANGLE_ON</text>
<text x="109.8" y="81.3">2</text>
<text x="122.5" y="83.8">1</text>
<text x="132.2" y="81.3">100k</text>
<text x="132.7" y="78.7">R15</text>
<text x="144.1" y="83.8">4</text>
<text x="147.4" y="80">4066</text>
<text x="154.3" y="83.8">3</text>
<text x="208.3" y="82.9">File:</text>
<text x="213.5" y="82.9">AS3340.kicad_sch</text>
<text x="250.8" y="82.5">12</text>
<text x="250.8" y="80">13</text>
<text x="255.4" y="78.8">ADSR_R</text>
<text x="255.4" y="81.4">ADSR_S</text>
<text x="255.4" y="83.9">ADSR_D</text>
<text x="10.3" y="86.3">B</text>
<text x="53.3" y="86.4">R7</text>
<text x="53.3" y="88.9">10k</text>
<text x="109.8" y="86.4">3</text>
<text x="111.9" y="87.6">+</text>
<text x="149.6" y="89.8" transform="rotate(-90 149.6 89.8)">5</text>
<text x="208.3" y="85.9">AS3310</text>
<text x="250.8" y="87.6">10</text>
<text x="250.8" y="85.1">11</text>
<text x="255.4" y="86.5">ADSR_A</text>
<text x="255.4" y="89">HSYNC</text>
<text x="285.3" y="86.3">B</text>
<text x="41.9" y="95.3">R4</text>
<text x="114" y="92.7">TL072</text>
<text x="114.9" y="95.3">U2A</text>
<text x="134.1" y="92.8">RES_ADSR_NEG</text>
<text x="199.6" y="95.3">ADSR_D</text>
<text x="199.8" y="92.8">ADSR_A</text>
<text x="209.7" y="92.7">VCA</text>
<text x="209.7" y="95.3">VCD</text>
<text x="226.3" y="95.3">GATE</text>
<text x="226.7" y="92.7">TRIG</text>
<text x="233.8" y="95.3">GATE</text>
<text x="233.8" y="92.8">TRIG</text>
<text x="251.4" y="95.2">7</text>
<text x="251.4" y="92.7">8</text>
<text x="251.4" y="90.2">9</text>
<text x="255.4" y="91.5">SSYNC</text>
<text x="255.4" y="94.1">FM</text>
<text x="21.6" y="101.7">PULSE</text>
<text x="41.8" y="97.8">1M</text>
<text x="48.8" y="96.5">-5V</text>
<text x="57.3" y="101.7">IN2</text>
<text x="152.4" y="97.8">R22</text>
<text x="152.4" y="100.3">10k</text>
<text x="199.6" y="100.4">ADSR_R</text>
<text x="199.7" y="97.9">ADSR_S</text>
<text x="209.7" y="97.8">VCS</text>
<text x="209.7" y="100.3">VCR</text>
<text x="251.4" y="100.3">5</text>
<text x="251.4" y="97.8">6</text>
<text x="255.4" y="96.6">PWM</text>
<text x="255.4" y="99.2">PITCH</text>
<text x="107.2" y="108">GND</text>
<text x="147.8" y="108">-5V</text>
<text x="251.4" y="107.9">2</text>
<text x="251.4" y="105.4">3</text>
<text x="251.4" y="102.9">4</text>
<text x="35.4" y="113">1M</text>
<text x="35.5" y="110.5">R3</text>
<text x="45.8" y="111.8">4066</text>
<text x="46.3" y="109.2">U1C</text>
<text x="227.2" y="110.5">OUT</text>
<text x="233.8" y="110.6">ADSR_OUT</text>
<text x="251.4" y="110.5">1</text>
<text x="19.3" y="116.9">EXTERNAL_IN</text>
<text x="42.5" y="115.6">8</text>
<text x="52.7" y="115.6">9</text>
<text x="57.3" y="116.9">IN2</text>
<text x="147.9" y="118.1">R23</text>
<text x="208.3" y="117.2">File:</text>
<text x="213.5" y="117.2">AS3310.kicad_sch</text>
<text x="48" y="121.6" transform="rotate(-90 48 121.6)">6</text>
<text x="49.7" y="124.6">EXTERNAL_ON</text>
<text x="113.4" y="124.6">FREQ_CV</text>
<text x="147.9" y="125.7">U3C</text>
<text x="148.1" y="120.7">20k</text>
<text x="170.3" y="124.6">FREQ</text>
<text x="259" y="124.5">+12V -12V</text>
<text x="269.8" y="124.5">+5V</text>
<text x="274.8" y="124.5">-5V</text>
<text x="50.8" y="129.5">R5</text>
<text x="91.2" y="129.8" transform="rotate(-90 91.2 129.8)">1</text>
<text x="94" y="128.3">+12V</text>
<text x="99.2" y="129.5">100k</text>
<text x="99.7" y="127">R10</text>
<text x="132.7" y="127">R16</text>
<text x="132.8" y="129.5">20k</text>
<text x="147.4" y="128.3">4066</text>
<text x="196.9" y="130.8">+12V</text>
<text x="231.1" y="130.8">+12V</text>
<text x="10.3" y="136.3">C</text>
<text x="50.8" y="132.1">10k</text>
<text x="67" y="134.6">10k</text>
<text x="71.5" y="134.6">NEG_FREQ_OFFSET</text>
<text x="85.2" y="132.1">RV2</text>
<text x="91.2" y="136.2" transform="rotate(-90 91.2 136.2)">3</text>
<text x="93.9" y="132.1">2</text>
<text x="112.2" y="133.4">ADSR_OUT</text>
<text x="114.9" y="137.2">R13</text>
<text x="144.1" y="132.1">8</text>
<text x="154.3" y="132.1">9</text>
<text x="194.1" y="136.2" transform="rotate(-90 194.1 136.2)">14</text>
<text x="228.3" y="136.2" transform="rotate(-90 228.3 136.2)">14</text>
<text x="268" y="132.1">+12V</text>
<text x="285.3" y="136.3">C</text>
<text x="46.2" y="139.7">-5V</text>
<text x="88.8" y="142.2">-12V</text>
<text x="114.4" y="139.7">100k</text>
<text x="137.6" y="141.1">FREQ_ADSR</text>
<text x="149.6" y="138.1" transform="rotate(-90 149.6 138.1)">6</text>
<text x="195.3" y="142.2" transform="rotate(-90 195.3 142.2)">VDD</text>
<text x="207" y="143.5">C2</text>
<text x="229.6" y="142.2" transform="rotate(-90 229.6 142.2)">VDD</text>
<text x="241.3" y="143.5">C4</text>
<text x="265.2" y="140" transform="rotate(-90 265.2 140)">8</text>
<text x="152.4" y="144.8">R24</text>
<text x="152.4" y="147.3">10k</text>
<text x="176.9" y="149.7">100n</text>
<text x="179.2" y="147.4">C1</text>
<text x="191.8" y="144.8">U1E</text>
<text x="191.8" y="147.3">4066</text>
<text x="207" y="146">100n</text>
<text x="211.2" y="149.7">100n</text>
<text x="213.5" y="147.4">C3</text>
<text x="226.1" y="144.8">U3E</text>
<text x="226.1" y="147.3">4066</text>
<text x="241.3" y="146">100n</text>
<text x="248" y="147.2">100n</text>
<text x="250.3" y="144.9">C5</text>
<text x="266.5" y="144.2" transform="rotate(-90 266.5 144.2)">V+</text>
<text x="266.7" y="144.8">U2C</text>
<text x="266.7" y="147.3">TL072</text>
<text x="278.1" y="146">C6</text>
<text x="278.1" y="148.6">100n</text>
<text x="99.2" y="154.9">100k</text>
<text x="99.7" y="152.4">R11</text>
<text x="132.7" y="154.9">R17</text>
<text x="143.3" y="151.1">-5V</text>
<text x="147.9" y="153.7">U3D</text>
<text x="194.1" y="155.9" transform="rotate(-90 194.1 155.9)">7</text>
<text x="195.3" y="151.6" transform="rotate(-90 195.3 151.6)">VSS</text>
<text x="228.3" y="155.9" transform="rotate(-90 228.3 155.9)">7</text>
<text x="229.6" y="151.6" transform="rotate(-90 229.6 151.6)">VSS</text>
<text x="265.2" y="151.4" transform="rotate(-90 265.2 151.4)">4</text>
<text x="86.8" y="158.8">ADSR_OUT</text>
<text x="109.8" y="157.5">6</text>
<text x="122.5" y="160">7</text>
<text x="132.8" y="157.5">20k</text>
<text x="143.5" y="160">11</text>
<text x="147.4" y="156.2">4066</text>
<text x="153.7" y="160">10</text>
<text x="53.1" y="167.9" transform="rotate(-90 53.1 167.9)">12</text>
<text x="109.8" y="162.6">5</text>
<text x="111.9" y="163.8">+</text>
<text x="149.6" y="166.6" transform="rotate(-90 149.6 166.6)">12</text>
<text x="182.1" y="163.8">GND</text>
<text x="192.3" y="163.8">-5V</text>
<text x="202.5" y="163.8">GND</text>
<text x="216.4" y="163.8">GND</text>
<text x="226.6" y="163.8">-5V</text>
<text x="236.7" y="163.8">GND</text>
<text x="253.3" y="163.8">GND</text>
<text x="262.8" y="163.8">-12V</text>
<text x="273.6" y="163.8">GND</text>
<text x="47" y="171.4">11</text>
<text x="57.1" y="171.4">10</text>
<text x="114" y="168.9">TL072</text>
<text x="114.9" y="171.5">U2B</text>
<text x="132.9" y="169">FREQ_ADSR_NEG</text>
<text x="152.4" y="174">R25</text>
<text x="51.4" y="177.8">U1D</text>
<text x="152.4" y="176.5">10k</text>
<text x="50.8" y="180.3">4066</text>
<text x="107.2" y="184.2">GND</text>
<text x="147.8" y="184.2">-5V</text>
<text x="10.3" y="186.3">D</text>
<text x="285.3" y="186.3">D</text>
<text x="37.4" y="193">GND</text>
<text x="35" y="200.3">1</text>
<text x="85" y="200.3">2</text>
<text x="135" y="200.3">3</text>
<text x="185" y="200.3">4</text>
<text x="235" y="200.3">5</text>
<text x="285" y="200.3">6</text>
</g>
</svg>
